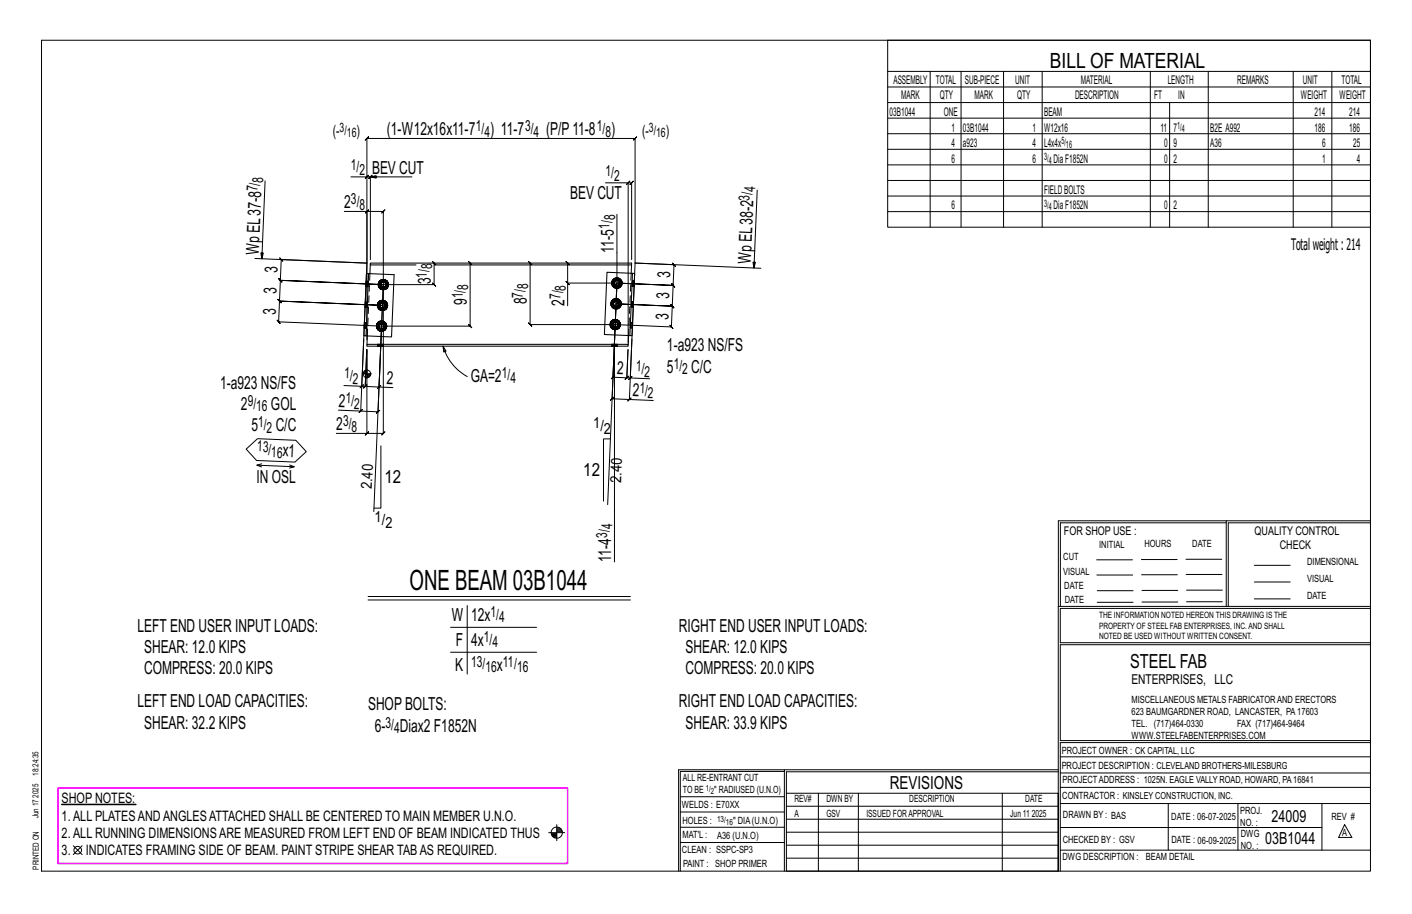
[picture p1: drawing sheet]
<svg xmlns="http://www.w3.org/2000/svg" width="432mm" height="279mm" viewBox="0 0 432 279" stroke-linecap="round" stroke-linejoin="round" font-family="sans-serif">
<path d="M18.9 245.8h22.7v.2h-22.7z" fill="#000" stroke="#000" stroke-width=".31"/>
<g fill="none" stroke="#000" stroke-width=".31">
<path d="M12.7 12.3h406.4v254h-406.4zM271.5 12.3h147.6v57.2h-147.6zM271.5 21.8h147.6M271.5 26.6h147.6M271.5 31.4h147.6M271.5 36.1h147.6M284.5 21.8v47.7M293.9 21.8v47.7M306.9 21.8v47.7M318.7 21.8v47.7M351.8 21.8v47.7M357.7 31.4v38.1"/>
<path d="M369.5 21.8v47.7M395.5 21.8v47.7M407.3 21.8v47.7M81.1 55.3l-1 23.8-.3-1.8 .7 .1-.4 1.7M107.3 54.1h4.9l-.5 .5 1-1-.5 .5h1.1l-.5 .5 1-1-.5 .5v25.3M113.3 54.1l1.7 .3v-.7l-1.7 .4h12.7M185.2 55.9h6.9v48.9M192.1 55.9l-.5 .5 1-1zM192.1 55.9h1.1l-.5 .5 1-1-.5 .5v23.5M231.6 58.1l-1 23.8-.3-1.7h.7l-.4 1.7M271.5 40.9h147.6M271.5 45.6h147.6"/>
<path d="M271.5 50.4h147.6M271.5 55.2h147.6M271.5 59.9h147.6M78 79l34.2 1.4v-38.1l-.5 .5 1-1-.5 .5h82l-.5 .5 1-1-.5 .5v38.1M105.3 64.6h6.9v39.3M112.2 64.6h5l-.5 .5 1-1-.5 .5v22.4M112.7 64.1l-1 1zM188.7 65.5v21l-1.5 35.4-.5 .5 1-1-.5 .5 5.3 .2M271.5 64.7h147.6M115.2 99.7h.5M115.3 99.1l.5 .2-.1 .4M115.4 93.4h.5"/>
<path d="M115.6 92.8l.4 .2-.1 .4M115.7 99.7l.1 .4-.5 .2M115.7 87h.5M115.8 99.3l.2-.3-.4-.4a1.52 1.52 0 0 0 0 2.2l.4-.4-.2-.3M115.8 86.4l.5 .2-.1 .4M115.9 94.4l.5 .4M115.9 93.4l.1 .3-.4 .2M116 93l.2-.4-.3-.3a1.52 1.52 0 0 0 0 2.1l.3-.3-.2-.4M116.1 98.3l-.5 .3M116.1 88.1l.5 .3M116.2 87l.1 .4-.5 .2M116.2 94.1l.4 .2-.2 .5 .6 .1"/>
<path d="M116.3 86.6l.2-.3-.4-.4a1.52 1.52 0 0 0 0 2.2l.4-.4-.2-.3M116.4 91.9l-.5 .4M116.5 87.7l.3 .2-.2 .5 .6 .1M116.6 94.3l.4 .1v.5l.5-.1M116.6 85.6l-.5 .3M116.7 99.7l-31.5-1.3 .5 .5-1-1 .5 .5 .3-6.4 .5 .6-1-1.1 .5 .5 31.5 1.4-31.5-1.4 .5 .6-1-1.1 .5 .5 .2-6.3 .5 .5-.9-1 .4 .5 31.5 1.3-31.5-1.3 .5 .5-.9-1 .4 .5 .3-6.4 .5 .6-1-1.1 .5 .5 26.2 1.1-1.9 45.3-6.8-.3M116.7 98.2l-.6 .1 .2 .5-.3 .2M116.7 98.7l.4 .1 .2-.5 .5 .3-.4 .4M116.8 87.9l.4 .1v.5l.6-.1M117 91.8l-.6 .1 .2 .5-.4 .2M117 92.3l.4 .1 .1-.5 .5 .4-.3 .3M117.1 98.8l.3 .2 .3 .7h.5l-.1 .6"/>
<path d="M117.2 87l-2.9 69.4M117.2 87l-1.6 38.9 .5-.5-1 1 .5-.5-5.3-.2M117.2 87v45.5l.5-.5-1 1 .5-.5h-5M117.2 85.5l-.6 .1 .2 .5-.3 .2M117.2 86l.4 .1 .2-.5 .5 .3-.3 .4M117.3 98.3l-.6-.1v.5l-.4 .1M117.4 92.4l.3 .2 .3 .8h.5l-.1 .5M117.5 91.9l-.5-.1v.5l-.4 .1M117.6 86.1l.4 .2 .2 .7h.5l-.1 .6M117.7 94.1l.3 .3-.5 .4-.1-.5-.4 .1M117.7 99.7l-.3 .7-.3 .2M117.8 98.6l.3 .5-.5 .2"/>
<path d="M117.8 85.6l-.6-.1v.5l-.4 .1M117.9 93.7l.5 .2-.4 .5M118 87.7l.3 .4-.5 .3-.2-.5-.4 .1M118 93.4l-.3 .7-.3 .2M118 92.3l.4 .5-.5 .2M118.1 99.1l.1 .6M118.2 87.4l.4 .2-.3 .5M118.2 87l-.2 .7-.4 .2M118.3 85.9l.3 .5-.4 .2M118.4 92.8l.1 .6M118.6 86.4l.1 .6M132.8 80.4l-.5-.5 1 1-.5-.5v6.6l-.5-.5 1 1-.5-.5h-15.6"/>
<path d="M143.8 80.4l-.5-.5 1 1-.5-.5v19.3l-.5-.5 1 1-.5-.5h-27.1l-.8 18.6 4.3 .2M162.1 80.4l-.5-.5 1 1-.5-.5v18.8l-.5-.5 1 1-.5-.5h26l17.2 .7 .5 .6-1-1.1 .5 .5 .3-6.3 .5 .5-1-1 .5 .5-17.2-.7 17.2 .7 .5 .5-1-1 .5 .5 .2-6.4 .5 .6-.9-1.1 .4 .5-17.1-.7 17.1 .7 .5 .6-.9-1.1 .4 .5 .3-6.3 .5 .5-1-1 .5 .5-11.9-.5M173.1 86l1 1zM173.6 80.4l-.5-.5 1 1-.5-.5v6.1M186.6 99.2h.5M186.7 98.6l.5 .2-.1 .4M186.9 92.9h.5M187 92.3l.5 .2-.1 .4M187.1 99.2l.1 .4-.5 .2M187.1 86.5h.5M187.2 98.8l.2-.3-.3-.4a1.52 1.52 0 0 0 0 2.2l.3-.4-.2-.3M187.3 86l.4 .1-.1 .4"/>
<path d="M187.3 94l.5 .3M187.4 92.9l.1 .4-.5 .2M187.4 99.9l.3 .3-.1 .4 .5 .1M187.5 92.5l.2-.4-.4-.3a1.52 1.52 0 0 0 0 2.2l.4-.4-.2-.3M187.6 97.8l-.5 .3M187.6 87.6l.5 .3M187.6 86.5l.1 .4-.4 .2M187.7 93.6l.3 .2-.2 .5 .6 .1M187.7 86.1l.2-.3-.3-.3a1.52 1.52 0 0 0 0 2.1l.3-.3-.2-.4M187.8 91.5l-.5 .3M187.9 87.3l.4 .2-.2 .4 .6 .2M188 93.8l.4 .1v.5l.6-.1"/>
<path d="M188.1 85.1l-.5 .4M188.1 97.7l-.5 .1 .1 .5-.3 .2M188.1 98.2l.4 .1 .2-.5 .5 .3-.3 .4M188.3 87.5l.4 .1v.5l.5-.2M188.4 91.4l-.6 .1 .2 .4-.3 .2M188.4 91.9h.4l.2-.4 .5 .3-.4 .3M188.5 98.3l.4 .2 .3 .7h.5l-.2 .6M188.7 85l-.6 .1 .2 .5-.4 .2M188.7 85.5l.4 .1 .1-.5 .5 .4-.3 .3M188.7 86.5h-15.1v7M188.7 86.5l-2.9 67.8M188.7 86.5l-1.2 28.8-.6 .5 1.1-1-.5 .5 4.2 .2-.5 .5 1-1-.5 .5 .4-8.6-.4 8.6-.5 .5 1-1-.5 .5h1"/>
<path d="M188.7 97.8l-.6-.1v.5l-.4 .1M188.8 91.9l.3 .2 .3 .8h.5l-.1 .6M188.9 99.9l.3 .4-.5 .3-.2-.4h-.4M189 91.5l-.6-.1v.5h-.4M189.1 85.6l.3 .2 .3 .7h.5l-.1 .6M189.1 99.6l.4 .2-.3 .5M189.1 93.6l.4 .4-.5 .3-.2-.5-.4 .1M189.2 99.2l-.3 .7-.4 .3M189.2 98.1l.3 .5-.4 .2M189.2 85.1l-.5-.1v.5l-.4 .1M189.3 93.3l.5 .2-.3 .5M189.4 87.3l.3 .3-.5 .3-.1-.4-.4 .1"/>
<path d="M189.4 92.9l-.3 .7-.3 .2M189.5 91.8l.3 .5-.5 .2M189.5 98.6l.2 .6M189.6 86.9l.5 .2-.4 .5M189.7 86.5l-.3 .8-.3 .2M189.7 85.5l.4 .5-.5 .1M189.8 92.3l.1 .6M190.1 86l.1 .5M194.2 80.4l38.5 1.6M194.2 80.4l-1.7 41.7 7.3 .3M110.1 118.6l1.1-1zM110.6 118.1h1.1l-.5 .5 1-.9-.5 .4 .5-11.2-.5 11.2-.5 .5 1-.9-.5 .4 4.2 .2"/>
<path d="M110.8 114.3h2.8M111.1 113.8v.5M111.2 103.7l-.6 14.4-5.4-.2M111.4 113.5v.8M111.6 113.3v1M111.8 113.2v1.1M112 113.1v1.2M112.2 115.7v-8.8v25.6h-9.4M112.4 114.3v1.1M112.6 114.3v1.1M112.8 114.3v1M113 114.3v.8"/>
<path d="M113.3 114.3v.5M115.4 118.8l1-1zM115.6 100.8l.5 .3M116 100.4l.3 .2-.2 .5 .6 .1M116.3 100.6l.4 .1v.5l.6-.1M117.4 100.4l.4 .4-.5 .3-.2-.5-.4 .1M117.6 100.1l.5 .2-.3 .5M135.5 105.8l.9 1.6-.7 .2zM135.5 105.8a15.5 15.5 0 0 0 7.4 9.3M187.1 100.3l.5 .3M187.7 100.2h.4v.5l.6-.1M187.9 105.8v66"/>
<path d="M192.2 116l1.1-.9zM193.2 103.7l-.5 11.8 6 .3M75.3 137.3l3.4-3.2 11.8 .5 3.2 3.5-3.5 3.2-11.7-.5zM109.8 126.1l1-.9zM111.7 133l1-1zM116.5 136.3v19h-2.1M186.7 134.2h-2.1v19M192 122.6l1-1zM78.6 142.2l11.4 .5-1.5 .4M80 141.8l-1.4 .4 1.4 .5M88.6 142.1l1.4 .6M375 159.8h-50.7v25.6"/>
<path d="M375 159.2h-51.3l-.1 107.1M419.1 159.2h-44.1v26.2M419.1 159.8h-43.5v25.6M335.4 171.1h10.9M335.4 175.8h11M349 171h11M349.1 175.7h11M362.7 171h10.9M362.7 175.6h11M383.6 172.8h11M383.6 177.9h11M112.6 182.3h80.2"/>
<path d="M112.6 183.4h80.2M137.8 191.8h26.3M137.8 199.4h26.3M142.9 185.1v21M323.7 185.4h95.4M335.5 184.1h11M335.5 180.6h11M349.2 184h11M349.2 180.5h11M362.9 180.4h10.9M362.9 184h10.9M383.6 183.1h11"/>
<path d="M419.1 186h-94.9v10.5h94.9M419.1 197.1h-94.9v29.3h94.9v.6h-94.9v39.3M239.9 235.8h-31.9v30.5M239.9 235.3h-32.4v31M323.6 235.3h-83.7v31M323.6 235.9h-83.1v6.6M324.2 236.3h94.9M324.2 231.4h94.9M22.4 258.5l2.7 2.7M25.1 258.5l-2.7 2.7M167.8 254.5h4.9M168.6 254.8h1.7"/>
<path d="M168.6 255.1h1.7M168.7 255.4h1.6M169 255.7h1.3M169.3 256h1M170.3 252.1v4.9M170.3 254.2h1.7M170.3 253.1h.9M170.3 254h1.6M170.3 253.7h1.4M170.3 253.4h1.2M208 252.9h31.9M208 257.5h31.9"/>
<path d="M208 243.6h31.9M208 248.2h31.9M240.5 242.5h83.1v23.8h-83.1zM240.5 258.4h83.1M240.5 254.4h83.1M240.5 250.4h83.1M240.5 246.5h83.1M250.3 242.5v23.8M262.5 242.5v23.8M306.5 242.5v23.8M324.2 253h80.1M324.2 245.6h94.9"/>
<path d="M324.2 259.9h94.9M324.2 240.7h94.9M357.3 245.6v14.3M378.6 245.6v14.3M404.3 245.6v14.3M411.2 252.1l2.2 3.9h-4zM240.5 262.3h83.1"/>
<circle cx="112.2" cy="114.3" r="1.16"/>
<circle cx="23.8" cy="259.9" r="1.17"/>
<circle cx="170.3" cy="254.5" r="1.71"/>
</g>
<path d="M17.8 240.9h155.8v23h-155.8z" fill="none" stroke="#f0f" stroke-width=".5"/>
<g fill="none" stroke="#000" stroke-width=".32">
<path d="M112.1 83.6h.6l-.8 19.1-.6-.1zM112.7 83.6l7.8 .4-.8 19-7.8-.3M113.2 81l-.1 2.7M127.2 81h-14l.1-.6h79.9l-.1 .6h-60.3M193.1 81l-.1 2.5M193.4 83.6h.7l-.8 19h-.7zM193.4 83.6l-7.8-.4-.8 19.1 7.8 .3M112.2 105.3h79.9v.5h-79.9zM112.3 102.7l-.1 2.6M115.5 105.3h.1M115.5 105.8h.1M117.2 105.3h.1"/>
<path d="M117.2 105.8h.1M187.1 105.3h.1M187.1 105.8h.1M188.8 105.3h.1M188.8 105.8h.1M192.2 102.6l-.1 2.7"/>
</g>
<g fill="none" stroke="#000" stroke-width=".31" stroke-dasharray="2 1.4">
<path d="M111.4 99.8v.3h.7l-.1 .2M111.4 99.5v-.4l.7 .1v.3M111.4 99.1v-.2h.7v.3M111.4 98.9v-.2h.7v.2M111.4 98.7h.7M111.6 93.9l.7 .1zM111.6 93.9v-.2M111.6 93.5v.2l.7 .1v.2M111.7 93.1v-.3h.7l-.1 .4M111.7 92.8v-.3l.7 .1v.2M111.7 92.5v-.2l.7 .1v.2M111.7 92.3l.7 .1"/>
<path d="M111.9 87.6l.7 .1zM111.9 87.6v-.2M111.9 87.1v.3h.7v.2M111.9 86.8v-.3h.7v.3M111.9 86.5l.1-.3h.6v.3M112 86.2v-.2h.6v.2M112 86h.6M112.1 99.8v-.3h-.7v.3h.7v.3M112.3 93.5v-.3l-.6-.1-.1 .4h.7v.3M112.6 87.1v-.3h-.7v.3h.7v.3M113.1 83.7l-.8 19M115.1 99.7l.1 .6z"/>
<path d="M115.2 99.7l.1 .6zM115.2 99.7l.7-1.3-.7 1.3 .7 1.3-.7-1.3h.5M115.2 99.1l-.1 .6zM115.3 99.1l.5 .2-.1 .4M115.4 93.4l.1 .6zM115.4 93.4l.2 .5zM115.4 93.4l.8-1.4-.8 1.4 .8 1.3-.8-1.3h.5M115.5 92.7l-.1 .7zM115.5 94l.3 .5zM115.6 93.9l.4-.2-.1-.3M115.6 92.8l.4 .2-.1 .4M115.6 98.6l-.4 .5z"/>
<path d="M115.6 98.6l.5-.4zM115.6 98.6l.5-.3zM115.6 98.6l.5-.3M115.6 87l.2 .6zM115.7 87l.1 .6zM115.7 87l.8-1.3-.8 1.3 .8 1.3-.8-1.3h.5M115.8 99.3l.5-.5M115.8 86.4l-.2 .6zM115.8 87.6l.3 .5zM115.8 87.6l.5-.2-.1-.4M115.8 86.4l.5 .2-.1 .4M115.8 92.2l-.3 .5z"/>
<path d="M115.8 94.5l.5 .3zM115.8 92.2l.5-.3zM115.9 94.4l.5 .4zM115.9 94.4l.5 .4M115.9 92.3l.5-.4zM115.9 92.3l.5-.4M115.9 99.7l.1 .4zM115.9 98.4h1.6zM116 99l-.4-.4-.4 1.1 .1-.6v1.2l.3 .5-.3-.5 .3 .5 .4-.4M116 99.3l-.1 .4zM116 99.3l.3-.3zM116 93.7l.6 .6"/>
<path d="M116 93l.6-.6M116.1 98.2l.6-.1zM116.1 85.9l-.3 .5zM116.1 88.1l.5 .4zM116.1 85.9l.5-.4zM116.1 88.1l.5 .3zM116.1 88.1l.5 .3M116.1 85.9l.5-.3zM116.1 85.9l.5-.3M116.2 93.4l.1 .3zM116.2 94.7h1.5zM116.2 92h1.5z"/>
<path d="M116.2 92.6l-.3-.3-.5 1.1 .2-.6v1.1l.3 .5-.3-.5 .3 .5 .3-.3M116.3 93l-.1 .4zM116.3 93.7l.3 .3zM116.3 93l.3-.3zM116.3 87.4l.5 .5M116.3 86.6l.5-.5M116.3 99l.4-.1zM116.3 94.8l.7 .1zM116.3 91.9l.7-.1zM116.4 87l.1 .4zM116.5 88.3h1.5zM116.5 85.7h1.5z"/>
<path d="M116.5 86.3l-.4-.4-.4 1.1 .1-.6v1.2l.3 .5-.3-.5 .3 .5 .4-.4M116.5 86.6l-.1 .4zM116.5 87.4l.3 .3zM116.5 86.6l.3-.3zM116.6 94.3l.4 .1v.5l-.6-.1 .6 .1-.6-.1zM116.6 94l.4 .1zM116.6 92.7l.4-.1zM116.6 88.5l.6 .1zM116.6 85.5l.6-.1zM116.7 98.2l-.6 .1 .6-.1-.6 .1 .2 .5 .4-.1M116.7 98.9l.4 .1zM116.7 98.2l.6 .1-.6-.1 .6 .1-.2 .5-.4-.1z"/>
<path d="M116.7 98.1l.6 .1zM116.8 87.9l.4 .1v.5l-.6-.1 .6 .1-.6-.1zM116.8 87.7l.4 .1zM116.8 86.3l.4-.1zM117 91.8l-.6 .1 .6-.1-.6 .1 .2 .5 .4-.1M117 94.9l.6-.1zM117 94.9l.5-.1zM117 94.9l.5-.1M117 94.4l.4-.1 .1 .5M117 94.1l.4-.1zM117 92.6l.4 .1zM117 91.8l.5 .1-.5-.1 .5 .1-.1 .5-.4-.1z"/>
<path d="M117 91.8l.6 .1zM117.1 99l.3 .3zM117.1 98.8l.3 .2M117.2 85.5l-.6 .1 .6-.1-.6 .1 .2 .5 .4-.1M117.2 88.6l.6-.1zM117.2 88.5l.6-.1zM117.2 88.5l.6-.1M117.2 88l.4-.1 .2 .5M117.2 87.8l.4-.1zM117.2 86.2l.4 .1zM117.2 85.5l.6 .1-.6-.1 .6 .1-.2 .5-.4-.1zM117.2 85.4l.6 .1z"/>
<path d="M117.3 98.3l.5 .3zM117.3 98.3l.5 .3M117.3 98.2l.5 .4zM117.4 94.3l.3-.2M117.4 94l.3-.3zM117.4 92.7l.3 .3zM117.4 92.4l.3 .2M117.4 99.3l.1 .4zM117.5 98.4l.7 1.3zM117.5 99.7l-.1 .4zM117.5 94.8l.5-.4zM117.5 94.8l.5-.4"/>
<path d="M117.5 91.9l.5 .4zM117.5 91.9l.5 .4M117.6 94.8l.5-.3zM117.6 91.9l.5 .3zM117.6 87.9l.4-.2M117.6 87.7l.3-.3zM117.6 86.3l.3 .3zM117.6 86.1l.4 .2M117.6 99.3l.5-.2-.3-.5M117.7 93l.1 .4zM117.7 92l.8 1.4zM117.8 93.4l-.1 .3z"/>
<path d="M117.8 98.6l-.4 .4 .3 .7h.5l-.1 .6M117.8 88.4l.5-.3zM117.8 88.4l.5-.3M117.8 85.6l.5 .3zM117.8 85.6l.5 .3M117.8 98.6l.4 .5zM117.8 88.5l.5-.4zM117.8 85.5l.5 .4zM117.9 93.7l.5 .2-.4 .5M117.9 93l.5-.2-.4-.5M117.9 86.6l.1 .4zM118 85.7l.7 1.3z"/>
<path d="M118 87l-.1 .4zM118 94.4l-.3-.3 .3-.7M118 92.3l-.3 .3 .3 .8h.5l-.1 .5M118.1 92.2l.3 .5zM118.1 99.1l.1 .6zM118.1 99.1l.1 .6M118.2 99.1l.1 .6zM118.2 87.4l.4 .2-.3 .5M118.2 86.6l.4-.2-.3-.5M118.2 99.7l-.7 1.3zM118.3 99.7l-.1 .6zM118.3 88.1l-.3-.4 .2-.7"/>
<path d="M118.3 85.9l-.3 .4 .2 .7h.5l-.1 .6M118.3 85.9l.4 .5zM118.4 92.8l.1 .6zM118.4 92.8l.1 .6M118.4 94l-.3 .5zM118.4 92.7l.1 .7zM118.5 93.4l-.8 1.3zM118.5 93.4l-.1 .6zM118.6 86.4l.1 .6zM118.6 86.4l.1 .6M118.7 87.6l-.4 .5zM118.7 86.4l.1 .6z"/>
<path d="M118.7 87l-.7 1.3zM118.8 87l-.1 .6zM186.5 99.2l.2 .6zM186.6 99.2l.1 .6zM186.6 99.2l.8-1.3-.8 1.3 .8 1.3-.8-1.3h.5M186.7 98.6l-.2 .6zM186.7 99.8l.3 .5zM186.7 99.8l.5-.2-.1-.4M186.7 98.6l.5 .2-.1 .4M186.8 92.9l.1 .6zM186.9 92.9l.1 .6zM186.9 92.9l.7-1.3-.7 1.3 .7 1.3-.7-1.3h.5"/>
<path d="M186.9 92.3l-.1 .6zM186.9 93.5l.4 .5zM187 93.5l.5-.2-.1-.4M187 92.3l.5 .2-.1 .4M187 98.1l-.3 .5zM187 98.1l.5-.4zM187.1 98.1l.5-.3zM187.1 98.1l.5-.3M187.1 86.5l.1 .6zM187.1 86.5l.2 .6zM187.1 86.5l.8-1.3-.8 1.3 .8 1.4-.8-1.4h.5M187.2 99.6l.5 .6"/>
<path d="M187.2 98.8l.5-.5M187.2 85.9l-.1 .6zM187.2 87.1l.3 .6zM187.3 87.1l.4-.2-.1-.4M187.3 86l.4 .1-.1 .4M187.3 91.8l-.4 .5zM187.3 94l.5 .3zM187.3 91.8l.5-.4zM187.3 94l.5 .3M187.3 91.8l.5-.3zM187.3 91.8l.5-.3M187.3 99.2l.1 .4z"/>
<path d="M187.4 97.9h1.5zM187.4 98.5l-.3-.4-.5 1.1 .1-.6v1.2l.4 .5-.4-.5 .4 .5 .3-.4M187.4 98.8l-.1 .4zM187.4 99.6l.3 .3zM187.4 98.8l.3-.3zM187.5 93.3l.5 .5M187.5 92.5l.5-.6M187.5 97.7l.6-.1zM187.5 85.4l-.3 .5zM187.5 87.7l.6 .3zM187.5 85.4l.6-.3zM187.6 87.6l.5 .3z"/>
<path d="M187.6 87.6l.5 .3M187.6 85.5l.5-.4zM187.6 85.5l.5-.4M187.6 92.9l.1 .4zM187.6 94.2h1.6zM187.6 91.6h1.6zM187.7 92.1l-.4-.3-.4 1.1 .1-.6v1.2l.3 .5-.3-.5 .3 .5 .4-.4M187.7 92.5l-.1 .4zM187.7 93.3l.3 .3zM187.7 92.5l.3-.3zM187.7 86.9l.6 .6M187.7 86.1l.6-.5"/>
<path d="M187.7 99.9l.4 .1zM187.7 98.5l.4-.1zM187.8 94.3l.6 .2zM187.8 91.4l.6-.1zM187.9 86.5l.1 .4zM187.9 87.9h1.5zM187.9 85.2h1.5zM187.9 85.8l-.3-.3-.5 1 .2-.5v1.1l.3 .5-.3-.5 .3 .5 .3-.3M188 86.1l-.1 .4zM188 86.9l.3 .3zM188 86.1l.3-.3zM188 93.8l.4 .1v.5l-.6-.1 .6 .1-.6-.1z"/>
<path d="M188 93.6l.4 .1zM188 92.2l.4-.1zM188.1 88l.6 .1zM188.1 85.1l.6-.2zM188.1 97.7l-.5 .1 .5-.1-.5 .1 .1 .5 .4-.1M188.1 98.4l.4 .1zM188.1 97.7l.6 .1-.6-.1 .6 .1-.2 .5-.4-.1zM188.1 97.6l.6 .1zM188.3 87.5l.4 .1v.5l-.6-.2 .6 .2-.6-.2zM188.3 87.2l.4 .1zM188.3 85.8l.4-.1zM188.4 91.4l-.6 .1 .6-.1-.6 .1 .2 .4h.4"/>
<path d="M188.4 94.5l.6-.2zM188.4 94.4l.6-.1zM188.4 94.4l.6-.1M188.4 93.9l.4-.1 .2 .5M188.4 93.7l.4-.1zM188.4 92.1l.4 .1zM188.4 91.4l.6 .1-.6-.1 .6 .1-.2 .4h-.4zM188.4 91.3l.6 .1zM188.5 99.9l.3-.3zM188.5 98.5l.3 .3zM188.5 98.3l.4 .2M188.7 85l-.6 .1 .6-.1-.6 .1 .2 .5 .4-.1"/>
<path d="M188.7 88.1l.6-.1zM188.7 88.1l.5-.2zM188.7 88.1l.5-.2M188.7 87.6l.4-.1 .1 .4M188.7 87.3l.4-.1zM188.7 85.7l.4 .1zM188.7 85l.5 .1-.5-.1 .5 .1-.1 .5-.4-.1zM188.7 84.9l.6 .2zM188.7 97.8l.5 .3zM188.7 97.8l.5 .3M188.7 97.7l.6 .4zM188.8 93.8l.3-.2"/>
<path d="M188.8 93.6l.3-.3zM188.8 92.2l.3 .3zM188.8 91.9l.3 .2M188.8 98.8l.1 .4zM188.9 97.9l.8 1.3zM188.9 99.2l-.1 .4zM189 94.3l.5-.3zM189 94.3l.5-.3M189 91.5l.5 .3zM189 91.5l.5 .3M189 91.4l.5 .4zM189.1 87.5l.3-.2"/>
<path d="M189.1 87.2l.3-.3zM189.1 85.8l.3 .3zM189.1 85.6l.3 .2M189.1 99.6l.4 .2-.3 .5M189.1 98.8l.4-.2-.3-.5M189.1 92.5l.1 .4zM189.2 91.6l.7 1.3zM189.2 92.9l-.1 .4zM189.2 98.1l-.3 .4 .3 .7h.5l-.2 .6M189.2 87.9l.5-.3zM189.2 87.9l.5-.3M189.2 85.1l.5 .4z"/>
<path d="M189.2 85.1l.5 .4M189.3 98.1l.3 .5zM189.3 88l.5-.3zM189.3 85.1l.5 .3zM189.3 93.3l.5 .2-.3 .5M189.3 92.5l.5-.2-.3-.5M189.4 86.1l.1 .4zM189.4 85.2l.8 1.3zM189.5 86.5l-.1 .4zM189.5 94l-.4-.4 .3-.7M189.5 91.8l-.4 .3 .3 .8h.5l-.1 .6M189.5 91.8l.4 .5z"/>
<path d="M189.5 98.6l.2 .6zM189.5 98.6l.2 .6M189.6 99.8l-.3 .5zM189.6 98.6l.1 .6zM189.6 86.9l.5 .2-.4 .5M189.6 86.1l.5-.1-.4-.5M189.7 99.2l-.8 1.3zM189.7 99.2l-.1 .6zM189.7 87.6l-.3-.3 .3-.8M189.7 85.5l-.3 .3 .3 .7h.5l-.1 .6M189.8 85.4l.3 .5zM189.8 92.3l.1 .6z"/>
<path d="M189.8 92.3l.1 .6M189.9 93.5l-.4 .5zM189.9 92.3l.1 .6zM189.9 92.9l-.7 1.3zM190 92.9l-.1 .6zM190.1 86l.1 .5zM190.1 86l.1 .5M190.1 87.1l-.3 .6zM190.1 85.9l.2 .6zM190.2 86.5l-.8 1.4zM190.3 86.5l-.2 .6zM192.8 99.1l-.1 .3h.7v-.3h-.6v-.3"/>
<path d="M192.8 98.6h.7zM193 92.7v.4h.7v-.3l-.7-.1v-.2M193.1 92.2l.6 .1zM193.3 86.4v.3l.7 .1v-.4h-.7v-.3M193.3 85.9l.7 .1zM193.4 99.8v.3l-.7-.1v-.3M193.4 99.4v.4l-.7-.1v-.3M193.4 99.1l.1-.3h-.7v-.2M193.5 98.6v.2M193.7 93.9h-.7M193.7 93.7v.2h-.7v-.2M193.7 93.4v.3h-.7v-.3"/>
<path d="M193.7 93.1v.3h-.7v-.3M193.7 92.8v-.3h-.7v-.2M193.7 92.3v.2M193.9 87.5h-.7M193.9 87.4v.1h-.7l.1-.2M193.9 87.1v.3l-.6-.1v-.2M194 86.8l-.1 .3h-.6v-.4M194 86.4v-.3h-.7v-.2M194 86v.1M111.4 100.3l.6 .1zM111.4 100.3v-.2M115.2 100.3l.4 .5z"/>
<path d="M115.3 100.3l.5-.2-.1-.4M115.5 105.3h.1M115.5 105.3v.5M115.5 105.8h.1M115.6 100.8l.5 .4zM115.6 100.8l.5 .3zM115.6 100.8l.5 .3M115.7 105.8h-.2v-.5h.2M115.8 100.1l.5 .5M115.9 101h1.6zM116 100.1l.3 .3zM116 105.3h.3v.5h-.3z"/>
<path d="M116 105.8h-.3v-.5h.3M116.1 101.2l.6 .1zM116.3 100.6l.4 .1v.5l-.6-.1 .6 .1-.6-.1zM116.3 100.4l.4 .1zM116.3 105.8h.4v-.5h.2M116.3 105.3h.4M116.7 105.8h.2v-.5h.2M116.7 101.3l.6-.1zM116.7 101.2l.6-.1zM116.7 101.2l.6-.1M116.7 100.7l.4-.1 .2 .5M116.7 100.5l.4-.1z"/>
<path d="M116.9 105.8h.2l.1-.5M117.1 100.6l.3-.2M117.1 100.4l.3-.3zM117.2 105.8v-.5M117.2 105.8h-.1M117.3 101.1l.5-.3zM117.3 101.1l.5-.3M117.3 101.2l.5-.4zM117.6 100.1l.5 .2-.3 .5M117.8 100.8l-.4-.4 .3-.7M118.2 100.3l-.4 .5zM187 100.3l.5 .4z"/>
<path d="M187.1 105.3h.1M187.1 105.3v.5M187.1 100.3l.5 .3zM187.1 100.3l.5 .3M187.1 105.8h.1M187.3 105.8h-.2v-.5h.2M187.4 100.5h1.5zM187.5 100.7l.6 .1zM187.6 105.3h.3v.5h-.3zM187.6 105.8h-.3v-.5h.3M187.7 100.2h.4v.5l-.5-.1 .5 .1-.5-.1zM187.9 105.8h.3v-.5h.3"/>
<path d="M187.9 105.3h.3M188.1 100.8l.6-.1zM188.1 100.7l.6-.1zM188.1 100.7l.6-.1M188.1 100.2h.4l.2 .4M188.1 100l.4-.1zM188.2 105.8h.3v-.5h.2M188.5 105.8h.2l.1-.5M188.5 100.2l.4-.3M188.7 100.6l.5-.3zM188.7 100.6l.5-.3M188.7 100.7l.6-.4z"/>
<path d="M188.8 105.8v-.5M188.8 105.8h-.1M189.2 100.3l-.3-.4 .3-.7M192.2 102.6l.8-19.1M193.4 100.2h-.7M193.4 100.1v.1h-.7v-.2"/>
</g>
<text font-size="8.6" x="125.3" y="180.4">ONE BEAM 03B1044</text>
<text font-size="6.4" x="321.1" y="20.7">BILL OF MATERIAL</text>
<text font-size="5.9" x="345.6" y="204.1">STEEL FAB</text>
<g font-size="5.5">
<text x="118.3" y="41.3">(1-W12x16x11-7</text>
<text x="149.9" y="41.3">) 11-7</text>
<text x="167" y="41.3">(P/P11-8</text>
<text x="186.9" y="41.3">)</text>
<text x="113.8" y="53.1">BEV CUT</text>
<text x="105.3" y="63.6">2</text>
<text x="174.4" y="60.7">BEV CUT</text>
<text x="187.7" y="77.3" transform="rotate(-90 187.7 77.3)">11-5</text>
<text x="79.1" y="78" transform="rotate(-88 79.1 78)">WpEL37-8</text>
<text x="84.8" y="83.5" transform="rotate(-88 84.8 83.5)">3</text>
<text x="229.6" y="80.8" transform="rotate(-88 229.6 80.8)">WpEL38-2</text>
<text x="84.6" y="89.8" transform="rotate(-88 84.6 89.8)">3</text>
<text x="131.8" y="86.9" transform="rotate(-90 131.8 86.9)">3</text>
<text x="204.9" y="85.1" transform="rotate(-88 204.9 85.1)">3</text>
<text x="142.8" y="93.3" transform="rotate(-90 142.8 93.3)">9</text>
<text x="161.1" y="93" transform="rotate(-90 161.1 93)">8</text>
<text x="172.6" y="93.5" transform="rotate(-90 172.6 93.5)">2</text>
<text x="204.7" y="91.5" transform="rotate(-88 204.7 91.5)">3</text>
<text x="84.3" y="96.2" transform="rotate(-88 84.3 96.2)">3</text>
<text x="204.4" y="97.7" transform="rotate(-88 204.4 97.7)">3</text>
<text x="204" y="107.4">1-a923 NS/FS</text>
<text x="204" y="113.9">5</text>
<text x="211.4" y="113.9">C/C</text>
<text x="67.3" y="118.8">1-a923 NS/FS</text>
<text x="118.2" y="117.4" transform="rotate(2 118.2 117.4)">2</text>
<text x="143.9" y="116.7">GA=2</text>
<text x="188.6" y="114.4" transform="rotate(2 188.6 114.4)">2</text>
<text x="73.7" y="125.3">2</text>
<text x="82.9" y="125.3">GOL</text>
<text x="103.5" y="124.4" transform="rotate(2 103.5 124.4)">2</text>
<text x="193.4" y="121.2" transform="rotate(2 193.4 121.2)">2</text>
<text x="76.9" y="131.8">5</text>
<text x="84.3" y="131.8">C/C</text>
<text x="102.8" y="131.5">2</text>
<text x="86.4" y="139.5" transform="rotate(2 86.4 139.5)">x1</text>
<text x="78.4" y="147.6">IN OSL</text>
<text x="117.5" y="147.6">12</text>
<text x="178.4" y="145.5">12</text>
<text x="186.9" y="171.8" transform="rotate(-90 186.9 171.8)">11-4</text>
<text x="138.2" y="189.8">W</text>
<text x="144.1" y="189.8">12x</text>
<text x="42" y="193.1">LEFT END USER INPUT LOADS:</text>
<text x="139.4" y="197.4">F</text>
<text x="144.1" y="197.4">4x</text>
<text x="207.6" y="193.1">RIGHT END USER INPUT LOADS:</text>
<text x="44.1" y="199.6">SHEAR: 12.0 KIPS</text>
<text x="209.7" y="199.6">SHEAR: 12.0 KIPS</text>
<text x="44.1" y="206.1">COMPRESS: 20.0 KIPS</text>
<text x="139.2" y="205.1">K</text>
<text x="151.9" y="205.1">x</text>
<text x="209.7" y="206.1">COMPRESS: 20.0 KIPS</text>
<text x="42" y="216.2">LEFT END LOAD CAPACITIES:</text>
<text x="112.6" y="217.2">SHOPBOLTS:</text>
<text x="207.6" y="216.2">RIGHT END LOAD CAPACITIES:</text>
<text x="44.1" y="222.8">SHEAR: 32.2 KIPS</text>
<text x="114.6" y="223.7">6-</text>
<text x="122.2" y="223.7">Diax2 F1852N</text>
<text x="209.7" y="222.8">SHEAR: 33.9 KIPS</text>
<text x="272.2" y="241.1">REVISIONS</text>
</g>
<g font-size="5.1">
<text x="388.9" y="251.3">24009</text>
<text x="386.9" y="258.1">03B1044</text>
</g>
<text font-size="4.9" x="394.8" y="76.4">Totalweight : 214</text>
<g font-size="4.7">
<text x="101.8" y="41.5">(-</text>
<text x="109" y="41.5">)</text>
<text x="145.5" y="40.1">1/</text>
<text x="148.2" y="41.7">4</text>
<text x="160.6" y="40.1">3/</text>
<text x="163.2" y="41.7">4</text>
<text x="182.5" y="40.1">1/</text>
<text x="185.2" y="41.7">8</text>
<text x="196.3" y="41.5">(-</text>
<text x="203.6" y="41.5">)</text>
<text x="107.3" y="51.8">1/</text>
<text x="109.9" y="53.5">2</text>
<text x="185.2" y="53.7">1/</text>
<text x="78.7" y="58.5" transform="rotate(-88 78.7 58.5)">7/</text>
<text x="80.5" y="56" transform="rotate(-88 80.5 56)">8</text>
<text x="187.8" y="55.3">2</text>
<text x="231" y="58.8" transform="rotate(-88 231 58.8)">4</text>
<text x="107.3" y="62.4">3/</text>
<text x="109.9" y="64.1">8</text>
<text x="229.2" y="61.3" transform="rotate(-88 229.2 61.3)">3/</text>
<text x="186.4" y="69.9" transform="rotate(-90 186.4 69.9)">1/</text>
<text x="188.1" y="67.3" transform="rotate(-90 188.1 67.3)">8</text>
<text x="132.2" y="82.3" transform="rotate(-90 132.2 82.3)">8</text>
<text x="130.5" y="84.9" transform="rotate(-90 130.5 84.9)">1/</text>
<text x="143.2" y="88.6" transform="rotate(-90 143.2 88.6)">8</text>
<text x="161.5" y="88.4" transform="rotate(-90 161.5 88.4)">8</text>
<text x="173" y="88.8" transform="rotate(-90 173 88.8)">8</text>
<text x="141.5" y="91.2" transform="rotate(-90 141.5 91.2)">1/</text>
<text x="159.9" y="91" transform="rotate(-90 159.9 91)">7/</text>
<text x="171.4" y="91.4" transform="rotate(-90 171.4 91.4)">7/</text>
<text x="194.4" y="113.4" transform="rotate(2 194.4 113.4)">1/</text>
<text x="206" y="112.7">1/</text>
<text x="105.3" y="115.6" transform="rotate(2 105.3 115.6)">1/</text>
<text x="107.8" y="117.4" transform="rotate(2 107.8 117.4)">2</text>
<text x="153.5" y="115.5">1/</text>
<text x="156.1" y="117.1">4</text>
<text x="197" y="115.1" transform="rotate(2 197 115.1)">2</text>
<text x="208.6" y="114.4">2</text>
<text x="75.7" y="124.1">9/</text>
<text x="78.4" y="125.7">16</text>
<text x="105.6" y="123.2" transform="rotate(2 105.6 123.2)">1/</text>
<text x="108.2" y="125" transform="rotate(2 108.2 125)">2</text>
<text x="195.5" y="120" transform="rotate(2 195.5 120)">1/</text>
<text x="198.1" y="121.8" transform="rotate(2 198.1 121.8)">2</text>
<text x="78.9" y="130.6">1/</text>
<text x="104.9" y="130.2">3/</text>
<text x="107.5" y="131.9">8</text>
<text x="181.4" y="130.9">1/</text>
<text x="78.6" y="138" transform="rotate(2 78.6 138)">13/</text>
<text x="81.5" y="132.2">2</text>
<text x="184.7" y="132.5">2</text>
<text x="82.9" y="139.8" transform="rotate(2 82.9 139.8)">16</text>
<text x="113.8" y="149.6" transform="rotate(-88 113.8 149.6)">2.40</text>
<text x="190" y="147.7" transform="rotate(-88 190 147.7)">2.40</text>
<text x="114.6" y="159.7">1/</text>
<text x="117.8" y="161.3">2</text>
<text x="187.3" y="161.8" transform="rotate(-90 187.3 161.8)">4</text>
<text x="185.7" y="164.4" transform="rotate(-90 185.7 164.4)">3/</text>
<text x="150" y="188.6">1/</text>
<text x="152.6" y="190.2">4</text>
<text x="148" y="196.2">1/</text>
<text x="150.6" y="197.9">4</text>
<text x="144.1" y="203.8">13/</text>
<text x="153.8" y="203.8">11/</text>
<text x="148.4" y="205.5">16</text>
<text x="158.1" y="205.5">16</text>
<text x="117.9" y="222.5">3/</text>
<text x="120.5" y="224.1">4</text>
</g>
<g font-size="4.4">
<text x="18.9" y="245.6">SHOP NOTES:</text>
<text x="18.9" y="250.8">1.ALL PLATESANDANGLESATTACHED SHALL BE CENTERED TO MAIN MEMBER U.N.O.</text>
<text x="18.9" y="256.1">2.ALL RUNNING DIMENSIONSARE MEASURED FROM LEFT END OF BEAM INDICATED THUS</text>
<text x="18.9" y="261.3">3.</text>
<text x="26.3" y="261.3">INDICATES FRAMING SIDE OF BEAM. PAINT STRIPE SHEAR TABAS REQUIRED.</text>
</g>
<text font-size="4.2" x="346" y="209.1">ENTERPRISES, LLC</text>
<g font-size="4">
<text x="103.9" y="40.4">3/</text>
<text x="106.1" y="41.8">16</text>
<text x="198.4" y="40.4">3/</text>
<text x="200.6" y="41.8">16</text>
</g>
<g font-size="3.7">
<text x="273.2" y="25.6">ASSEMBLY</text>
<text x="286.2" y="25.6">TOTAL</text>
<text x="295.1" y="25.6">SUB-PIECE</text>
<text x="310.4" y="25.6">UNIT</text>
<text x="330.5" y="25.6">MATERIAL</text>
<text x="357.1" y="25.6">LENGTH</text>
<text x="378.3" y="25.6">REMARKS</text>
<text x="398.4" y="25.6">UNIT</text>
<text x="410.2" y="25.6">TOTAL</text>
<text x="272.1" y="35.5">03B1044</text>
<text x="275.6" y="30.4">MARK</text>
<text x="287.4" y="30.4">QTY</text>
<text x="288.6" y="35.5">ONE</text>
<text x="298" y="30.4">MARK</text>
<text x="311" y="30.4">QTY</text>
<text x="319.3" y="35.5">BEAM</text>
<text x="328.7" y="30.4">DESCRIPTION</text>
<text x="353" y="30.4">FT</text>
<text x="360.3" y="30.4">IN</text>
<text x="397.8" y="30.4">WEIGHT</text>
<text x="402" y="35.5">214</text>
<text x="409.6" y="30.4">WEIGHT</text>
<text x="412.6" y="35.5">214</text>
<text x="290.9" y="40.2">1</text>
<text x="294.5" y="40.2">03B1044</text>
<text x="315.8" y="40.2">1</text>
<text x="319.3" y="40.2">W12x16</text>
<text x="354.9" y="40.2">11</text>
<text x="358.9" y="40.2">7</text>
<text x="370.1" y="40.2">B2E A992</text>
<text x="402" y="40.2">186</text>
<text x="412.6" y="40.2">186</text>
<text x="290.9" y="45">4</text>
<text x="294.5" y="45">a923</text>
<text x="315.8" y="45">4</text>
<text x="319.3" y="45">L4x4x</text>
<text x="356" y="45">0</text>
<text x="358.9" y="45">9</text>
<text x="370.1" y="45">A36</text>
<text x="404.3" y="45">6</text>
<text x="413.8" y="45">25</text>
<text x="290.9" y="49.7">6</text>
<text x="315.8" y="49.7">6</text>
<text x="322.2" y="49.7">DiaF1852N</text>
<text x="356" y="49.7">0</text>
<text x="358.9" y="49.7">2</text>
<text x="404.3" y="49.7">1</text>
<text x="415" y="49.7">4</text>
<text x="319.3" y="59.3">FIELDBOLTS</text>
<text x="290.9" y="64">6</text>
<text x="322.2" y="64">DiaF1852N</text>
<text x="356" y="64">0</text>
<text x="358.9" y="64">2</text>
<text x="325.3" y="163.4">FOR SHOP USE :</text>
<text x="383.7" y="163.4">QUALITY CONTROL</text>
<text x="391.4" y="167.8">CHECK</text>
</g>
<g font-size="3.1">
<text x="360" y="39.4">1/</text>
<text x="361.4" y="40.5">4</text>
<text x="324.6" y="44.1">5/</text>
<text x="326" y="45.3">16</text>
<text x="319.3" y="48.9">3/</text>
<text x="320.7" y="50">4</text>
<text x="319.3" y="63.2">3/</text>
<text x="320.7" y="64.3">4</text>
<text x="336.2" y="167.4">INITIAL</text>
<text x="350" y="167.1">HOURS</text>
<text x="364.6" y="167.2">DATE</text>
<text x="325.2" y="171.3">CUT</text>
<text x="399.8" y="172.8">DIMENSIONAL</text>
<text x="325.1" y="175.8">VISUAL</text>
<text x="399.8" y="177.9">VISUAL</text>
<text x="325.5" y="180">DATE</text>
<text x="325.7" y="184.4">DATE</text>
<text x="399.8" y="183.1">DATE</text>
<text x="346" y="215">MISCELLANEOUS METALS FABRICATORAND ERECTORS</text>
<text x="346" y="218.6">623 BAUMGARDNER ROAD, LANCASTER, PA17603</text>
<text x="346" y="225.8">WWW.STEELFABENTERPRISES.COM</text>
<text x="346" y="222.2">TEL. (717)464-0330</text>
<text x="378.3" y="222.2">FAX (717)464-9464</text>
<text x="324.7" y="230.5">PROJECT OWNER : CK CAPITAL, LLC</text>
<text x="208.8" y="238.8">ALL RE-ENTRANT CUT</text>
<text x="324.7" y="235.1">PROJECT DESCRIPTION : CLEVELAND BROTHERS-MILESBURG</text>
<text x="324.9" y="239.5">PROJECTADDRESS : 1025N. EAGLE VALLY ROAD, HOWARD, PA16841</text>
<text x="208.8" y="242.5">TO BE</text>
<text x="218.4" y="242.5">&quot; RADIUSED (U.N.O)</text>
<text x="242.9" y="245.3">REV#</text>
<text x="252.7" y="245.3">DWN BY</text>
<text x="278.1" y="245.3">DESCRIPTION</text>
<text x="313.5" y="245.3">DATE</text>
<text x="324.9" y="244.2">CONTRACTOR : KINSLEY CONSTRUCTION, INC.</text>
<text x="208.5" y="247">WELDS : E70XX</text>
<text x="208.7" y="251.7">HOLES :</text>
<text x="224.2" y="251.8">&quot; DIA(U.N.O)</text>
<text x="242.9" y="249.9">A</text>
<text x="252.7" y="249.9">GSV</text>
<text x="264.9" y="249.9">ISSUED FORAPPROVAL</text>
<text x="309" y="249.9">Jun 11</text>
<text x="315.5" y="249.9">2025</text>
<text x="325.1" y="250">DRAWN BY : BAS</text>
<text x="358.2" y="250.5">DATE : 06-07-2025</text>
<text x="379.3" y="248.9">PROJ.</text>
<text x="407.2" y="250.5">REV #</text>
<text x="208.7" y="256.3">MAT'L :</text>
<text x="219.3" y="256.4">A36 (U.N.O)</text>
<text x="325" y="257.6">CHECKED BY : GSV</text>
<text x="358.3" y="257.7">DATE : 06-09-2025</text>
<text x="379.3" y="252.5">NO. :</text>
<text x="379.5" y="255.9">DWG</text>
<text x="410.5" y="255.5">A</text>
<text x="208.6" y="260.7">CLEAN : SSPC-SP3</text>
<text x="324.9" y="262.9">DWG DESCRIPTION :</text>
<text x="350.4" y="263">BEAM DETAIL</text>
<text x="379.5" y="259.5">NO. :</text>
<text x="208.9" y="265">PAINT : SHOP PRIMER</text>
</g>
<g font-size="2.7">
<text x="336.1" y="189">THE INFORMATION NOTED HEREON THIS DRAWING IS THE</text>
<text x="336.1" y="195.4">NOTED BE USED WITHOUT WRITTEN CONSENT.</text>
<text x="336.1" y="192.2">PROPERTY OF STEEL FAB ENTERPRISES, INC.AND SHALL</text>
</g>
<g font-size="2.6">
<text x="215.9" y="241.8">1/</text>
<text x="217.4" y="242.7">2</text>
<text x="219.3" y="251.1">13/</text>
<text x="222" y="252.1">16</text>
</g>
<g font-size="2.5">
<text x="11.7" y="237.1" transform="rotate(-90 11.7 237.1)">18:24:35</text>
<text x="11.8" y="243.8" transform="rotate(-90 11.8 243.8)">2025</text>
<text x="11.8" y="250.1" transform="rotate(-90 11.8 250.1)">Jun 17</text>
<text x="11.9" y="265.8" transform="rotate(-90 11.9 265.8)">PRINTED ON</text>
</g>
</svg>
